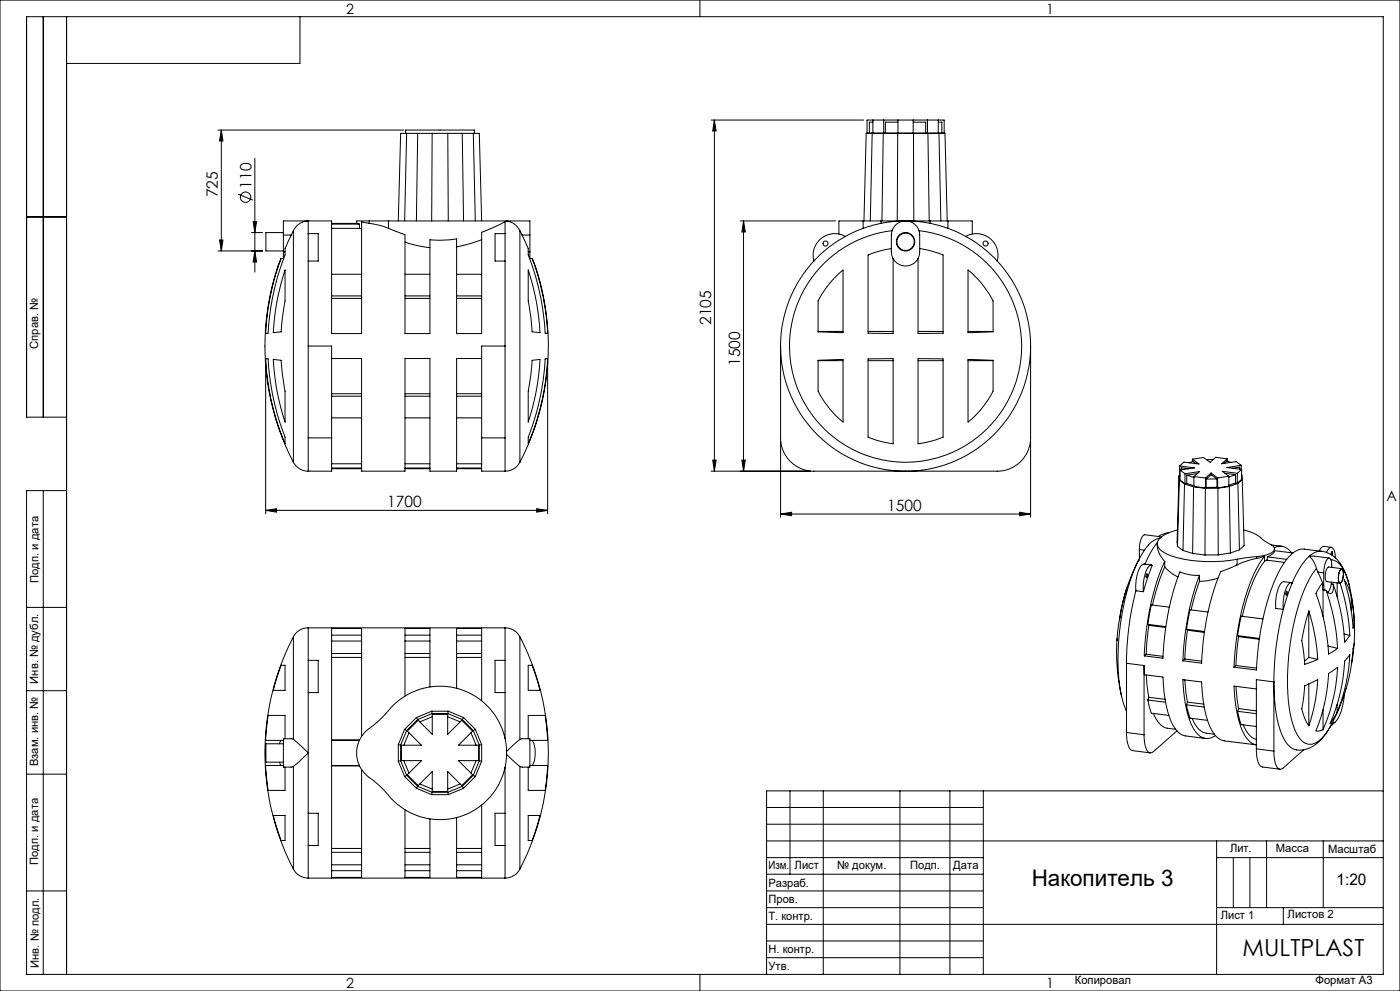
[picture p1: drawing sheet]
<svg xmlns="http://www.w3.org/2000/svg" width="420mm" height="297mm" viewBox="0 0 420 297" stroke-linecap="round" stroke-linejoin="round" font-family="sans-serif">
<g fill="none" stroke="#000" stroke-width=".3">
<path d="M0 0h420v297h-420zM13 5v120M20 5v287M90 5v14h-70M210 0v5M65.4 39h55.7M66.4 39l.5 3.3h-1zM66.4 39v36.2M121.7 40v-1h20.6v1M122 40l-.6 26.2M125.3 40l-.4 26.2M129.6 40l-.1 26.2"/>
<path d="M134.3 40l.2 26.2M138.7 40l.4 26.2M142 40l.6 26.2M213.3 36h45.8M214.3 36l.5 3.3h-1zM214.3 36v105.2M260.1 36h23.1v3.9h-23.1zM261.4 39.9v.1M261.7 40l-.6 26.2M261.9 36.6h-1.1v3.3M261.9 36v3.9M265 40l-.4 26.2"/>
<path d="M265.1 36v3.9M269.3 40l-.1 26.2M269.4 36v3.9M269.4 36.6h-3.8v3.3M274 36v3.9M274 36.6h3.7v3.3M274 40l.1 26.2M278.2 36v3.9M278.4 40l.4 26.2M281.5 36.6h1v3.3M281.5 36v3.9M281.7 40l.6 26.2"/>
<path d="M282 39.9v.1M71.4 58.2l4.5 1.8M76.4 47.5v34.1M8 65h12M65.4 75.2h13.4M65.9 71.9h1l-.5 3.3zM75.5 69.7h3.3M76 66.4h1l-.6 3.3zM76.4 75.2l.6 3.3h-1zM84.3 77.5l-.5 1.2a74.8 74.8 0 0 0 4.2 59.8M84.3 77.5h.8M85 75.5v2"/>
<path d="M85 69.7h-5.2v5.5h5.2M85 75.5h.5M85 70.4h2.3M85 70.4v5.1M87.3 70.4l-1.1 2.6a5.3 5.3 0 0 0-.7 3.4 82 82 0 0 0-5.2 23.5h-.6a74.7 74.7 0 0 1 4.6-22.4M88 69.1a4.5 4.5 0 0 1 4.5-2.7v3.6M88 69.1l-.7 1.3M88 69.1v69.4M92.5 78.2v25.5M92.5 70h3v8.2h-3M92.5 70v8.2M99.5 67h7.5"/>
<path d="M99.5 68.4h8.4M99.5 67.2h8.3M107 67l.8 .2M107.8 67.2l.1 1.2M107.9 68.4l.6 .2M110.8 67l3.1 .5 2.7 .9M110.8 67l-2.3-.5v33.5h-9v-33.8h-14.5v4.2M110.8 66.2h5.8M110.8 66.2h-3.8v.8M110.8 66.2v.8M116.6 66.2h35.4M116.6 66.2v2.2"/>
<path d="M119.5 66.2l.7-26.2h23.6l.7 26.2M121.5 72.6l3.5 1 4 .6M144.5 71.8l-3.6 1.3-3.9 .9M151.5 78.2v25.5M151.5 66.5l-7 3.1v30.4h-7.5v-28.4l-4.8 .4-3.2-.1v28.1h-7.5v-29.7l-4.9-1.9M151.5 70v8.2M151.5 70h-3v8.2h3M151.5 66.5v3.5M152 66.2a5.1 5.1 0 0 1 4 2.9M152 66.2l-.5 .3M152 66.2h7v4.2M152 66.2h.1"/>
<path d="M156 69.1l.6 1.3M156 69.1v69.4M156.6 70.4l1.2 2.6a5.3 5.3 0 0 1 .7 3.4 82 82 0 0 1 5.2 23.5h.6a74.7 74.7 0 0 0-4.6-22.4M156.6 70.4h2.4M158.5 75.5h.5M158.9 77.5h.8M159 75.5v2M159 70.4v5.1M159.7 77.5l.6 1.6a75.3 75.3 0 0 1-4.3 59.4M222.1 66.2h28.6M223.1 66.2l.5 3.3h-1zM223.1 66.2v75"/>
<path d="M244.2 78.2a37.3 37.3 0 0 0-10 25.5M253.6 70.9a37.4 37.4 0 0 1 36.1 0M253.6 70.9l-5 3.3-4.4 4M253.6 70.9a6.5 6.5 0 0 0-7.2 .5 6.5 6.5 0 0 0-2.2 6.8M258.9 66.2h5.4M258.9 66.2h-7.2v3.9M258.9 66.2v2.2M259.2 66.2l.7-26.2h23.6l.7 26.2M264.3 66.2h14.7M264.3 66.2v.8M267.4 74.5l-3.5 .7-3.5 1.2v23.5h7.5v-22.4M267.6 69.1a34.8 34.8 0 0 0-25.4 53.2 34.8 34.8 0 0 0 58.9 0 34.8 34.8 0 0 0-25.4-53.2"/>
<path d="M267.9 77.5a4.2 4.2 0 0 0 7.5 0M267.9 77.5l-.5-1.5v-5.6a4.3 4.3 0 0 1 4.3-4.2 4.3 4.3 0 0 1 4.2 4.2v5.3l-.5 1.8M275.9 74.5l3.6 .7 3.4 1.2v23.5h-7.5v-22.4M279 66.2h5.4M279 66.2v.8M284.4 66.2h7.3v3.9M284.4 66.2v2.2M289.7 70.9l5 3.3 4.5 4M289.7 70.9a6.5 6.5 0 0 1 7.2 .5 6.5 6.5 0 0 1 2.3 6.8M299.2 78.2a37.3 37.3 0 0 1 10 25.5M85.5 80.9v2.6a62 62 0 0 1-1 13.6l-.2 2.3-2.3 .3a71.1 71.1 0 0 1 3.5-18.8zM99.5 89.4h9"/>
<path d="M99.5 88.7h9M99.5 82.2h9M121.5 89.4h7.5M121.5 88.7h7.5M121.5 82.2h7.5M137 89.4h7.5M137 88.7h7.5M137 82.2h7.5M158.5 80.9a71.1 71.1 0 0 1 3.5 18.8l-2.4-.3-.3-3.4a57.5 57.5 0 0 1-.8-13.1zM245.4 99.3h7.5M250.7 82.9l2.2-2v18.8l-7.5-.3v-5.7a7.8 7.8 0 0 1 1.9-6.7zM260.4 99.3h7.5"/>
<path d="M275.4 99.3h7.5M290.4 80.9a28.8 28.8 0 0 1 7.5 9.3v9.2l-7.5 .3zM290.4 99.3h7.5M79.7 107.5l.6 .1a86.5 86.5 0 0 0 5.2 23.7v1.7a75.5 75.5 0 0 1-5.8-25.5zM79.7 108.5v45.5M82 107.7l2.3 .3 .3 3.5a57.5 57.5 0 0 1 .9 13v2a71.1 71.1 0 0 1-3.5-18.8zM92.5 103.7h7v27.5M92.5 103.7v27.5M99.5 107.5h9v33.7h13v-33.7h7.5v33.7h8v-33.7h7.5M99.5 118h9M99.5 118.7h9M121.5 118h7.5"/>
<path d="M121.5 118.7h7.5M137 118h7.5M137 118.7h7.5M151.5 103.7h-7v27.5M151.5 103.7v27.5M159.6 108l2.4-.3a71.1 71.1 0 0 1-3.5 18.8v-2.5a62 62 0 0 1 1-13.7zM163.5 107.6l.8-.1a75.5 75.5 0 0 1-5.8 25.5v-1.7a80.2 80.2 0 0 0 5-23.7zM164.3 108.5v45.5M234.2 103.7a37.5 37.5 0 0 0 37.5 37.5 37.5 37.5 0 0 0 37.5-37.5M234.2 103.7v27.5a10 10 0 0 0 10 10h55a10 10 0 0 0 10-10v-27.5M245.4 108l7.5-.3v18.8a29.3 29.3 0 0 1-7.5-9.3zM245.4 108.1h7.5"/>
<path d="M260.4 107.6l7.5-.1v25.5l-3.8-.7-3.7-1.3zM260.4 108.1h7.5M275.4 107.5l7.5 .1v23.4l-3.7 1.3-3.8 .7zM275.4 108.1h7.5M290.4 107.7l7.5 .3v5.8a7.6 7.6 0 0 1-1.9 6.6l-2.3 3-3.3 3.1zM290.4 108.1h7.5M20 125h-12v-120h407v287h-407v-145h12M88 138.5a5.1 5.1 0 0 0 4.5 2.7M92.5 131.2v10M92.5 131.2h7M99.5 131.2v10h-7M99.5 125.2h9"/>
<path d="M99.5 139h9M121.5 125.2h7.5M121.5 139h7.5M137 125.2h7.5M137 139h7.5M144.5 131.2v10h7M144.5 131.2h7M151.5 131.2v10M156 138.5a5.1 5.1 0 0 1-4.5 2.7M213.8 137.9h1l-.5 3.3zM222.6 137.9h1l-.5 3.3zM234.2 132.2v22.8"/>
<path d="M309.2 132.2v22.8M353.9 139.7l4.5 .5-4.4 .7M353.9 139.7l.1 3M356.7 138.7l1.2-.4 1 .7M357.7 137.6l2 1.5-4.5-.6-1.3 1.2M357.7 137.6v.8M364 137.7l-2.1 .1M368.2 137.5l-3.5-.4-1.7 1.5-1.9-1.5-3.4 .5M368.2 137.5l-1.7 1.5 4.3-.6 1.6 1M368.2 137.5v.7M369.3 138.6l-1.3-.4-.9 .7M372.4 139.4l-4.4 .7 4.5 .6"/>
<path d="M372.4 139.4v1.3M13 147v145M79.7 153l3.3-.5v1zM79.7 153h84.6M99.5 140.5h9M99.5 140.3h9M121.5 140.5h7.5M121.5 140.3h7.5M137 140.5h7.5M137 140.3h7.5M161 152.5l3.3 .5-3.3 .5zM213.3 141.2h29.9"/>
<path d="M234.2 154.1l3.3-.6v1zM234.2 154.1h75M305.9 153.5l3.3 .6-3.3 .4zM350.7 159.7l-1.7 .3-1.5 .8M353.2 158.8a8.2 8.2 0 0 0-5.9 3.5 2.93 2.93 0 0 0 2.1 3.4l2 .9 2.2 .6 4.6 .9 6.1 .2 4.2-.3 2.6-.4M353.7 142.7l-.5 21.1M353.7 142.7l.1 1.2M353.8 143.9l1.6 1.2M353.8 143.9l-.6 19.9M353.9 142.5l-.2 .2M354 140.9l1.5 1.1M354 140.9v3l1.5 1.1"/>
<path d="M354.4 140.2l.1 .6M354.4 140.2l2.2 .3M354.4 140.2v.6M355.4 145.1l2.7 .8M355.4 145.1l-.5 19.9M355.5 142l4.4-.7-1.7 1.5M355.5 142v3M356 142.4l2.2 .7M356 142.4v2.5M356 144.9l2.2 .7M356 144.9l-.5 .1M358.1 145.9l3.5 .5"/>
<path d="M358.1 145.9l-.3 20M358.2 142.8l3.4 .5M358.2 142.8v3l3.4 .5M359.2 141.9l-3.2 .5M361.6 146.4l-.1 19.9M361.6 143.3v3M361.8 143.6v2.5M361.8 146.1l-.2 .2M363.3 141.8l2 1.4M363.3 141.8l-1.7 1.5M363.3 142.3l-1.5 1.3M363.3 142.3l1.8 1.2"/>
<path d="M363.3 141.8v.5M365.1 143.5l-3.3 .1M365.1 143.5v2.5M365.1 146l-3.3 .1M365.1 146l.2 .2M365.3 143.2v3M365.4 146.3l-3.8 .1M365.4 146.3l.1 20M367.5 141.8l3.2 .5M368.7 142.7l-3.4 .5M368.7 142.7v3l-3.4 .5M368.8 145.8l-3.4 .5"/>
<path d="M368.8 145.8l.3 19.9M369.7 140.3l2.2-.3v.6M370.7 142.3l-2 .7M370.7 142.3v2.4M370.7 144.7l-2 .7M370.7 144.7l.5 .1M371.2 141.8l-4.5-.6 2 1.5M371.2 141.8v3M371.4 144.9l-2.6 .9M371.4 144.9l.4 19.9M372.5 142.4l.2 1.3M372.5 140.7l-1.3 1.1"/>
<path d="M372.5 140.7v2.9l-1.3 1.2M372.7 143.7l.5 19.8-1.4 1.3M372.7 143.7l-1.3 1.2M373.1 158.8a13.8 13.8 0 0 1 6.7 3.6l.7 .4a2.12 2.12 0 0 1 1.8 1.9 5 5 0 0 1-4.1 2l-1.2 .1M340.8 177.1l-1.5 6.8-.7 4.6-.5 5.2-.1 5.1M340.8 177.1l2.2 .2M341.6 167.9l-2.1 4.5-2 5.6M341.6 167.9h.1M341.6 167.9a71.6 71.6 0 0 0-5.2 40.6M341.8 164.7v2.8M341.8 164.7l1.5 .2M344 172a.65 .65 0 0 1-.1 1z"/>
<path d="M344.8 169.6l.5-.3 .4 .1-1.4 3.8-1.3 4.1v-1.9l.3-2.4 .6-1.9zM345.4 169.3l-2.2-.3a3.5 3.5 0 0 0-2 3.2l-.5 2.6 .1 2.3M347.2 163a7.4 7.4 0 0 0 2.2 5.3M347.2 162.5l-.1 .2a29.4 29.4 0 0 0-3.6 6.4M348.1 161.2a9.6 9.6 0 0 0-5.9 5.5l-.6 1.2M348.3 161l-4.9-.7a2.89 2.89 0 0 0-1.5 2.6l-.1 1.8M349.4 168.3l-2.3 5.9-1.9 7.1-1.3 7.6-.6 7.7M349.4 169.9l-1.9 5-1.7 6.4M349.4 169.9a12.2 12.2 0 0 0 4 3M349.4 168.3v1.6M353.2 163.8l1.7 1.2M354.9 165l2.9 .9"/>
<path d="M357.8 165.9l3.7 .4M359.8 172.4l-2.4-.1-3.4-.9-2.1 6-1.3 5.5-1.1 6.5-.6 7.9-5.6-.7M359.8 172.4l-2.1 6.6-1.4 6.1-.8 5.2-.6 7.7M359.8 174.2l-1.4 4.4-1 4.2M359.8 172.4v1.8M365.4 173.3l-3.1 .7-2.5 .2M365.5 166.3h-4M369.1 165.7l-3.6 .6M371.1 169.3l-4 1.7a1.21 1.21 0 0 0-1.3 1.3l-2.2 6.3-1.6 6.7-.9 5.7-.6 7.8-5.6-.8M371.1 167.6v1.7M371.8 164.8l-2.7 .9M377 167.4l-2.3 .5-3.6 1.4"/>
<path d="M377 166.8l-5.9 .8M377 166.8v.6M379.4 166.7l-2.4 .7M379.4 166.7a48.3 48.3 0 0 0-7.6 19.7l-1 5.8-.6 7.8M379.4 168.2a42.6 42.6 0 0 0-6.7 16.5M379.4 166.7v1.5M380.1 167.9l-.7 .3M380.1 167.9l5.2 .7M380.2 166.9l-.1 1M380.2 166.9l5.8 .7M381.5 163.3l3 .4M382.3 164.1a3.9 3.9 0 0 1 5.2 1.6"/>
<path d="M382.3 164.5l-.1 1.1-2 1.3M382.3 165l5.6 .7M385.9 177.3a.68 .68 0 0 1 0 1.1zM387.4 174.6l-2.2-.3a3.8 3.8 0 0 0-2.1 3.4l-.4 2.1v2.5l2.3 .3M387.7 174.7l-1.7 4.3-1 3.6M387.7 174.7a1.41 1.41 0 0 0-1.7 1.3l-.8 2.5-.2 1.9v2.2M392.8 166.7h1.5l4.4 .5M392.8 166.7a21.8 21.8 0 0 0-5.1 8M392.8 166.7l1.3 1.6 .8 2.1M394.9 170.4l.5 1M394.9 170.4a44.1 44.1 0 0 0-7.3 19l-.9 6.5-.3 4.3a42 42 0 0 0 2.5 19.4 4.9 4.9 0 0 0 4.5 3.5 9.7 9.7 0 0 0 5.8-5.6l.6-1M395.4 171.4l1.4 3.3"/>
<path d="M395.4 171.4l1.7 .3M396.5 165.2a9.2 9.2 0 0 1 7.1 6.6l1.3 4.1M396.5 165.2l-5.2-.6a6.6 6.6 0 0 0-5.6 3.5 51.2 51.2 0 0 0-7.4 20.4l-.8 5.1-.6 7.2-6.7-.8M396.5 165.2a4.5 4.5 0 0 0-3.7 1.5M396.8 174.7l-1.4 2.1a2.15 2.15 0 0 0 0 2.8 61.4 61.4 0 0 1 3.2 16.4l2.7-1.7M396.8 175.4l.1 1.4M396.8 174.7v.7M396.8 175.4h.3M396.9 176.8v7.9M396.9 176.8h.4M397.1 175.4l.2 1.4M397.1 171.7v3.7"/>
<path d="M397.3 176.8l.5 .1M397.8 176.9a60.8 60.8 0 0 1 3.5 17.4M397.9 165.6a1.48 1.48 0 0 1 1.9-1.4 4.7 4.7 0 0 1 .8 3M399.3 167.7a5.7 5.7 0 0 1 4.3 4.2 53.3 53.3 0 0 1 2.1 25.1 54.6 54.6 0 0 1-5.9 19.5M399.4 175l-.3 1.2-.7 1.3M399.4 166.3l-.1-.3a.47 .47 0 0 1 .4-.7l-.1 1.1M399.4 175h.5M399.4 164l-2.2-.2a1.74 1.74 0 0 0-1.4 1.3M399.5 174.5l-.1 .5M399.5 170.1v-.6a1.9 1.9 0 0 0-.9-2.3v.1a5.7 5.7 0 0 0-1.5 4.4M399.9 175a60.8 60.8 0 0 1 3.5 17.4l1.6-2M399.9 175a2.29 2.29 0 0 1-.8 2.9l-.5-.1-.8-.9"/>
<path d="M401.1 174.7v4.2M402.1 170.8a.51 .51 0 0 1 .7-.1 .51 .51 0 0 1 .1 .7l-.1 1.9a1.08 1.08 0 0 1-1 1.3l-.2-.5-.1-1.2zM402.2 170.6a.49 .49 0 0 1 .6 0 .49 .49 0 0 1 .2 .6l-.1 1.9a1.46 1.46 0 0 1-1 1.7l-.4-.7v-1.3l.2-1.2zM402.6 170.4l-4-.5a3.8 3.8 0 0 0-.6 4.4l4 .5a61.9 61.9 0 0 1 3 15.6M405.4 178.9a13.3 13.3 0 0 0-2.1-5.1 57.8 57.8 0 0 1 2.6 14.5l.4-2.3M405.4 178.9l.9 7.1M405.4 178.9v4.1M8 182h12M84.3 199.4h1.2v7.5h-3.5zM88 190.8a75.2 75.2 0 0 0 0 69.7M88 190.8v30.8M92.5 188.2a4.9 4.9 0 0 0-4.5 2.6"/>
<path d="M92.5 197.9h3v9.7h-3M92.5 197.9v9.7M92.5 188.2v9.7M92.5 188.2h59M99.5 197h9M99.5 195.9h9M99.5 192.1h9M99.5 190.4h9M121.5 197h7.5M121.5 195.9h7.5M121.5 192.1h7.5M121.5 190.4h7.5"/>
<path d="M137 197h7.5M137 195.9h7.5M137 192.1h7.5M137 190.4h7.5M151.5 188.2a4.9 4.9 0 0 1 4.5 2.6M151.5 197.9v9.7M151.5 197.9h-3v9.7h3M151.5 188.2v9.7M156 190.8a75.2 75.2 0 0 1 0 69.7M156 190.8v30.8M158.5 199.4h1.1l2.4 7.5h-3.5zM335.1 191.7a61.2 61.2 0 0 0 1.3 16.8"/>
<path d="M335.8 185.7l1-5.3 1.3-4.2-1.6 6-1.1 6.3-.3 3.5v-.6M338 198.8l5.2 .7M338 198.8v20.7M343.2 199.5l.1 2.7 5.6 .7a32.4 32.4 0 0 0 3.4 15.1 4.9 4.9 0 0 0 3.4 2.6l6 .7M343.2 199.5v20.7M343.9 196.1l-.6 .5M343.9 196.1l5 .6M344.3 187.1l.3 .3M344.3 187.1l5.4 .7M344.6 187.4l-.7 8.7M344.6 187.4l5.1 .7M350.8 182l-5.4-.7-1.1 5.8"/>
<path d="M355.5 197.5l-.6 .5M355.5 197.5l5 .7M356 188.6l.2 .3M356 188.6l5.4 .7M356.2 188.9l-.7 8.6M356.2 188.9l5.1 .6M362.4 183.4l-5.4-.7-1 5.9M370.8 199.5l-.6 .5M370.8 199.5l6.2 .7M371.3 190.5l.3 .3M371.3 190.5l6.5 .8M371.6 190.8l-.8 8.7"/>
<path d="M371.6 190.8l6.2 .8M378.9 185.5l-6.5-.8-1.1 5.8M385 182.6l-1.3 5.6-.9 5.8-.6 10.4M392.6 183.1l-1.5 6a10.7 10.7 0 0 0 0 6.4l.3 3.6 3.9-1.5M392.6 183.1a60.1 60.1 0 0 1 2.7 14.5M392.6 183.1v13.9M392.6 197l-1.3 1.2M392.6 197l2.7 .6M398.4 193.6l2.9 .7M403.2 190l1.8 .4M405 196.2a47.1 47.1 0 0 1-4.7 18.7l-1.3 1.9a54.4 54.4 0 0 0 4.4-18.7zM405.7 185.9l.6 .1"/>
<path d="M406.2 193l-.7 5.7M8 207h12M92.5 207.6v18.1M109.3 219.6a53.8 53.8 0 0 0 8-7.5 20 20 0 0 1 29.3 0 20 20 0 0 1-2.1 29.2 20 20 0 0 1-29-4.1l-3.5-3.3a9.2 9.2 0 0 1-2.7-14.3zM121.4 218.6l.6 .4M121.4 218.6l-1.9 4.6M122 219l-1.8 4.3M122.7 219.6l-1.6 3.7M124.9 215l.4 .6M124.9 215l-3.5 3.6M125.3 215.6l-3.3 3.4M125.4 215.9l4.3 4.2v-6h4.6v6l4.2-4.2 3.3 3.2-4.3 4.2h6v4.7h-6l4.3 4.2-3.3 3.2-4.2-4.2v6h-4.6v-6l-4.3 4.2-3.2-3.2 4.2-4.2h-6v-4.7h6l-4.2-4.2z"/>
<path d="M129 205.9v-17.6h-7.5v20.3M129.5 213.1l.1 .8M129.5 213.1h5M129.5 213.1l-4.6 1.9M129.6 213.9h4.7M129.6 213.9l-4.3 1.7M129.7 214.8l-3.8 1.6M134.3 214.8l3.7 1.6M134.3 213.9l4.4 1.7M134.5 213.1l-.2 .8M134.5 213.1l4.6 1.9M137 206.3v-18h7.5v21.7"/>
<path d="M138.7 215.6l3.3 3.4M139.1 215l-.4 .6M139.1 215l3.5 3.6M141.3 219.6l1.5 3.7M142 219l1.8 4.3M142.6 218.6l-.6 .4M142.6 218.6l1.9 4.6M151.5 207.6v13.8M336.4 208.5l1.6 4.7M336.4 208.5h.1M338 219.5v.9a5.2 5.2 0 0 0 1.6 4.5l5.5 .7M338 219.5l5.2 .7"/>
<path d="M343.9 202.3l.7 6.7M344.3 209.8l1.1 3.9 5.3 .7M344.3 209.8l5.4 .7M344.6 209l-.3 .8M344.6 209l4.9 .6M346 213.9a6.1 6.1 0 0 0 4.3 4.4l2.4 .3M353.1 219l-7.1 6.2a1.28 1.28 0 0 1-1.3 .3 1.28 1.28 0 0 1-.8-1.1l-.4-1.3-.3-2.9M355.5 203.8l.7 6.6M356 211.2l1 4 5.3 .7M356 211.2l5.3 .7M356.2 210.4l4.9 .6M356.2 210.4l-.2 .8"/>
<path d="M357.6 215.3a6.2 6.2 0 0 0 4.3 4.4l2.4 .3M370.8 205.7l.8 6.7M371.3 213.2l1.1 4 4.5 .5M371.3 213.2l5.6 .7M371.6 212.4l5.3 .6M371.6 212.4l-.3 .8M373 217.2a6.6 6.6 0 0 0 3.9 4.4M376.9 206.5l-6.7-.9a31.3 31.3 0 0 0 3.6 15.4l1.5 1.6 1.6 .6-9.6-1.2a6.8 6.8 0 0 1-4.6-4.9 38.7 38.7 0 0 1-2.2-12.7l-5.6-.7a31.3 31.3 0 0 0 3.6 15.4 4 4 0 0 0 6.1 1.3M382.2 204.4l.3 6.4a23 23 0 0 0 4 12.5 5.7 5.7 0 0 0 7.4 .4 17.3 17.3 0 0 0 5.9-7.2M382.2 204.4l-5.3-.7v20.7M382.2 204.4v20.7M391.4 205.5l3.9-1.8a52.2 52.2 0 0 1-2.7 13.8 15.1 15.1 0 0 1-2.1-5.1z"/>
<path d="M392.6 205v12.5M396.9 212.7v6M398.6 201.8l2.7-1.8a50 50 0 0 1-4.6 18.8l-1.1 .3-.8-.1a52.2 52.2 0 0 0 3.8-17.2zM399.8 216.5h.1M401.1 211.1v2.3M403.3 208l-.5 3.7-1.1 3-1 1.6-1.5 1.3M8 232h12M83.8 228.4l.5 1M84.3 229.4h-4.6l.7 7.5h5.1v-7M84.3 221.9l-.5 1M84.3 221.9h.7M84.3 229.4h.7"/>
<path d="M85 222.9h-5.2v5.5h5.2M85.5 221.4v-7h-5.1l-.7 7.5h4.6M88 221.6l4.5 4.1M88 221.6l-.5-.2h-2.5v8.5h2.5l.5-.2M88 229.7v30.8M92.5 225.7v18M92.5 225.7l-4.5 4M99.5 221.9h8.3M99.5 229.4h8.3M99.5 221.8h8.4M99.5 229.5h8.4M108.5 220.7v-32.4h-9v74.7h9v-32.4"/>
<path d="M119.5 223.2l.7 .1M119.5 223.2v4.9M119.5 228.1l1.9 4.6M120.2 223.3v4.7M120.2 228l1.8 4.3M120.2 228l-.7 .1M121.1 228l1.6 3.7M121.4 232.7l3.5 3.6M122 232.3l3.3 3.4M122 232.3l-.6 .4M124.9 236.3l4.6 1.9M125.3 235.7l4.3 1.8"/>
<path d="M125.3 235.7l-.4 .6M125.9 234.9l3.8 1.6M129.5 238.2h5M129.6 237.5l-.1 .7M129.6 237.5h4.7M134.3 237.5l.2 .7M138 234.9l-3.7 1.6M138.7 235.7l-4.4 1.8M138.7 235.7l.4 .6M139.1 236.3l-4.6 1.9M142 232.3l-3.3 3.4M142 232.3l.6 .4"/>
<path d="M142.6 232.7l-3.5 3.6M142.8 228l-1.5 3.7M143.8 228l-1.8 4.3M143.8 223.3v4.7M143.8 228l.7 .1M144.5 223.2v4.9M144.5 223.2l-.7 .1M144.5 228.1l-1.9 4.6M151.5 229.9v13.8M152 226.1l4 3.6M156 221.6l-4 3.6M156 221.6l.5-.2h2.5v8.5h-2.5l-.5-.2"/>
<path d="M156 229.7v30.8M158.5 221.4v-7h5l.8 7.5h-4.6M159 221.9h.7M159 229.4h.7M159.7 229.4h4.6l-.8 7.5h-5v-7M159.7 221.9a8.4 8.4 0 0 1 0 7.5M237 237v25M247 237v55M270 237v55M285 237v55M295 237v55M376.9 224.4v.4a6.3 6.3 0 0 0 1.6 5l5.5 .7"/>
<path d="M376.9 224.4l5.3 .7M391.2 224.7l-6.2 5.4a1.28 1.28 0 0 1-1.4 .3 1.28 1.28 0 0 1-.8-1.1l-.4-1.3-.2-2.9M415 237h-185v55M82 244.4h3.5v7.5h-1.2zM92.5 243.7h3v9.7h-3M92.5 243.7v9.7M92.5 253.4v9.8M99.5 254.3h9M99.5 255.4h9M99.5 259.2h9M121.5 242.7v20.3h7.5v-17.6M121.5 254.3h7.5"/>
<path d="M121.5 255.4h7.5M121.5 259.2h7.5M137 254.3h7.5M137 255.4h7.5M137 259.2h7.5M144.5 241.3v21.7h-7.5v-18M151.5 243.7h-3v9.7h3M151.5 243.7v9.7M151.5 253.4v9.8M158.5 244.4h3.5l-2.4 7.5h-1.1zM230 257h65M230 242h65"/>
<path d="M230 247h65M230 252h185M365 252v40M365 257h50M370 257v15M375 257v15M380 252v20M397 252v20M8 267h12M88 260.5a5 5 0 0 0 4.5 2.7M92.5 263.2h59M99.5 260.9h9"/>
<path d="M121.5 260.9h7.5M137 260.9h7.5M156 260.5a5 5 0 0 1-4.5 2.7M230 262h65M230 267h65M230 272h65M230 277h185M365 272h50M385 272v5M210 292v5M230 282h65M230 287h65"/>
<circle cx="73.7" cy="59.1" r="1.56"/>
<circle cx="247.7" cy="73" r=".75"/>
<circle cx="271.7" cy="72.5" r="2.61"/>
<circle cx="271.7" cy="72.5" r="2.75"/>
<circle cx="295.7" cy="73" r=".76"/>
</g>
<g fill="#000">
<path d="M76.4 75.2l.6 3.3h-1zM76 66.4h1l-.6 3.3zM65.9 71.9h1l-.5 3.3zM66.4 39l.5 3.3h-1zM222.6 137.9h1l-.5 3.3zM223.1 66.2l.5 3.3h-1zM213.8 137.9h1l-.5 3.3zM214.3 36l.5 3.3h-1z"/>
<path d="M161 152.5l3.3 .5-3.3 .5zM79.7 153l3.3-.5v1z"/>
<path d="M305.9 153.5l3.3 .6-3.3 .4zM234.2 154.1l3.3-.6v1z"/>
</g>
<text font-size="7.1" x="372.8" y="286.5">MULTPLAST</text>
<text font-size="6.9" x="309.5" y="265.6">Накопитель 3</text>
<text font-size="4.8" x="401" y="265.3">1:20</text>
<g font-size="4.7">
<text x="65.4" y="59.1" transform="rotate(-90 65.4 59.1)">725</text>
<text x="75.4" y="56.5" transform="rotate(-90 75.4 56.5)">110</text>
<text x="213.3" y="97.4" transform="rotate(-90 213.3 97.4)">2105</text>
<text x="222.1" y="109.6" transform="rotate(-90 222.1 109.6)">1500</text>
<text x="116.2" y="151.9">1700</text>
<text x="266.2" y="153">1500</text>
</g>
<g font-size="4.2">
<text x="103.8" y="4.2">2</text>
<text x="313.8" y="4.2">1</text>
<text x="415.9" y="150.2">A</text>
<text x="103.8" y="296.2">2</text>
<text x="313.8" y="296.2">1</text>
</g>
<g font-size="3.4">
<text x="11.5" y="104.5" transform="rotate(-90 11.5 104.5)">Справ. №</text>
<text x="11.6" y="174.7" transform="rotate(-90 11.6 174.7)">Подп. и дата</text>
<text x="11.4" y="204.9" transform="rotate(-90 11.4 204.9)">Инв. № дубл.</text>
<text x="11.4" y="229.6" transform="rotate(-90 11.4 229.6)">Взам. инв. №</text>
<text x="369" y="255.5">Лит.</text>
<text x="382.8" y="255.5">Масса</text>
<text x="398.4" y="255.6">Масштаб</text>
<text x="11.4" y="259.2" transform="rotate(-90 11.4 259.2)">Подп. и дата</text>
<text x="230.5" y="260.5">Изм.</text>
<text x="238.4" y="260.4">Лист</text>
<text x="251.1" y="260.4">№ докум.</text>
<text x="273" y="260.4">Подп.</text>
<text x="286" y="260.4">Дата</text>
<text x="230.5" y="265.7">Разраб.</text>
<text x="230.5" y="275.7">Т. контр.</text>
<text x="230.6" y="270.7">Пров.</text>
<text x="366.2" y="275.3">Лист 1</text>
<text x="386.3" y="275.2">Листов 2</text>
<text x="230.6" y="285.7">Н. контр.</text>
<text x="11.6" y="290" transform="rotate(-90 11.6 290)">Инв. № подл.</text>
<text x="230.6" y="290.7">Утв.</text>
<text x="322.5" y="295">Копировал</text>
<text x="394.6" y="295">Формат А3</text>
</g>
</svg>
